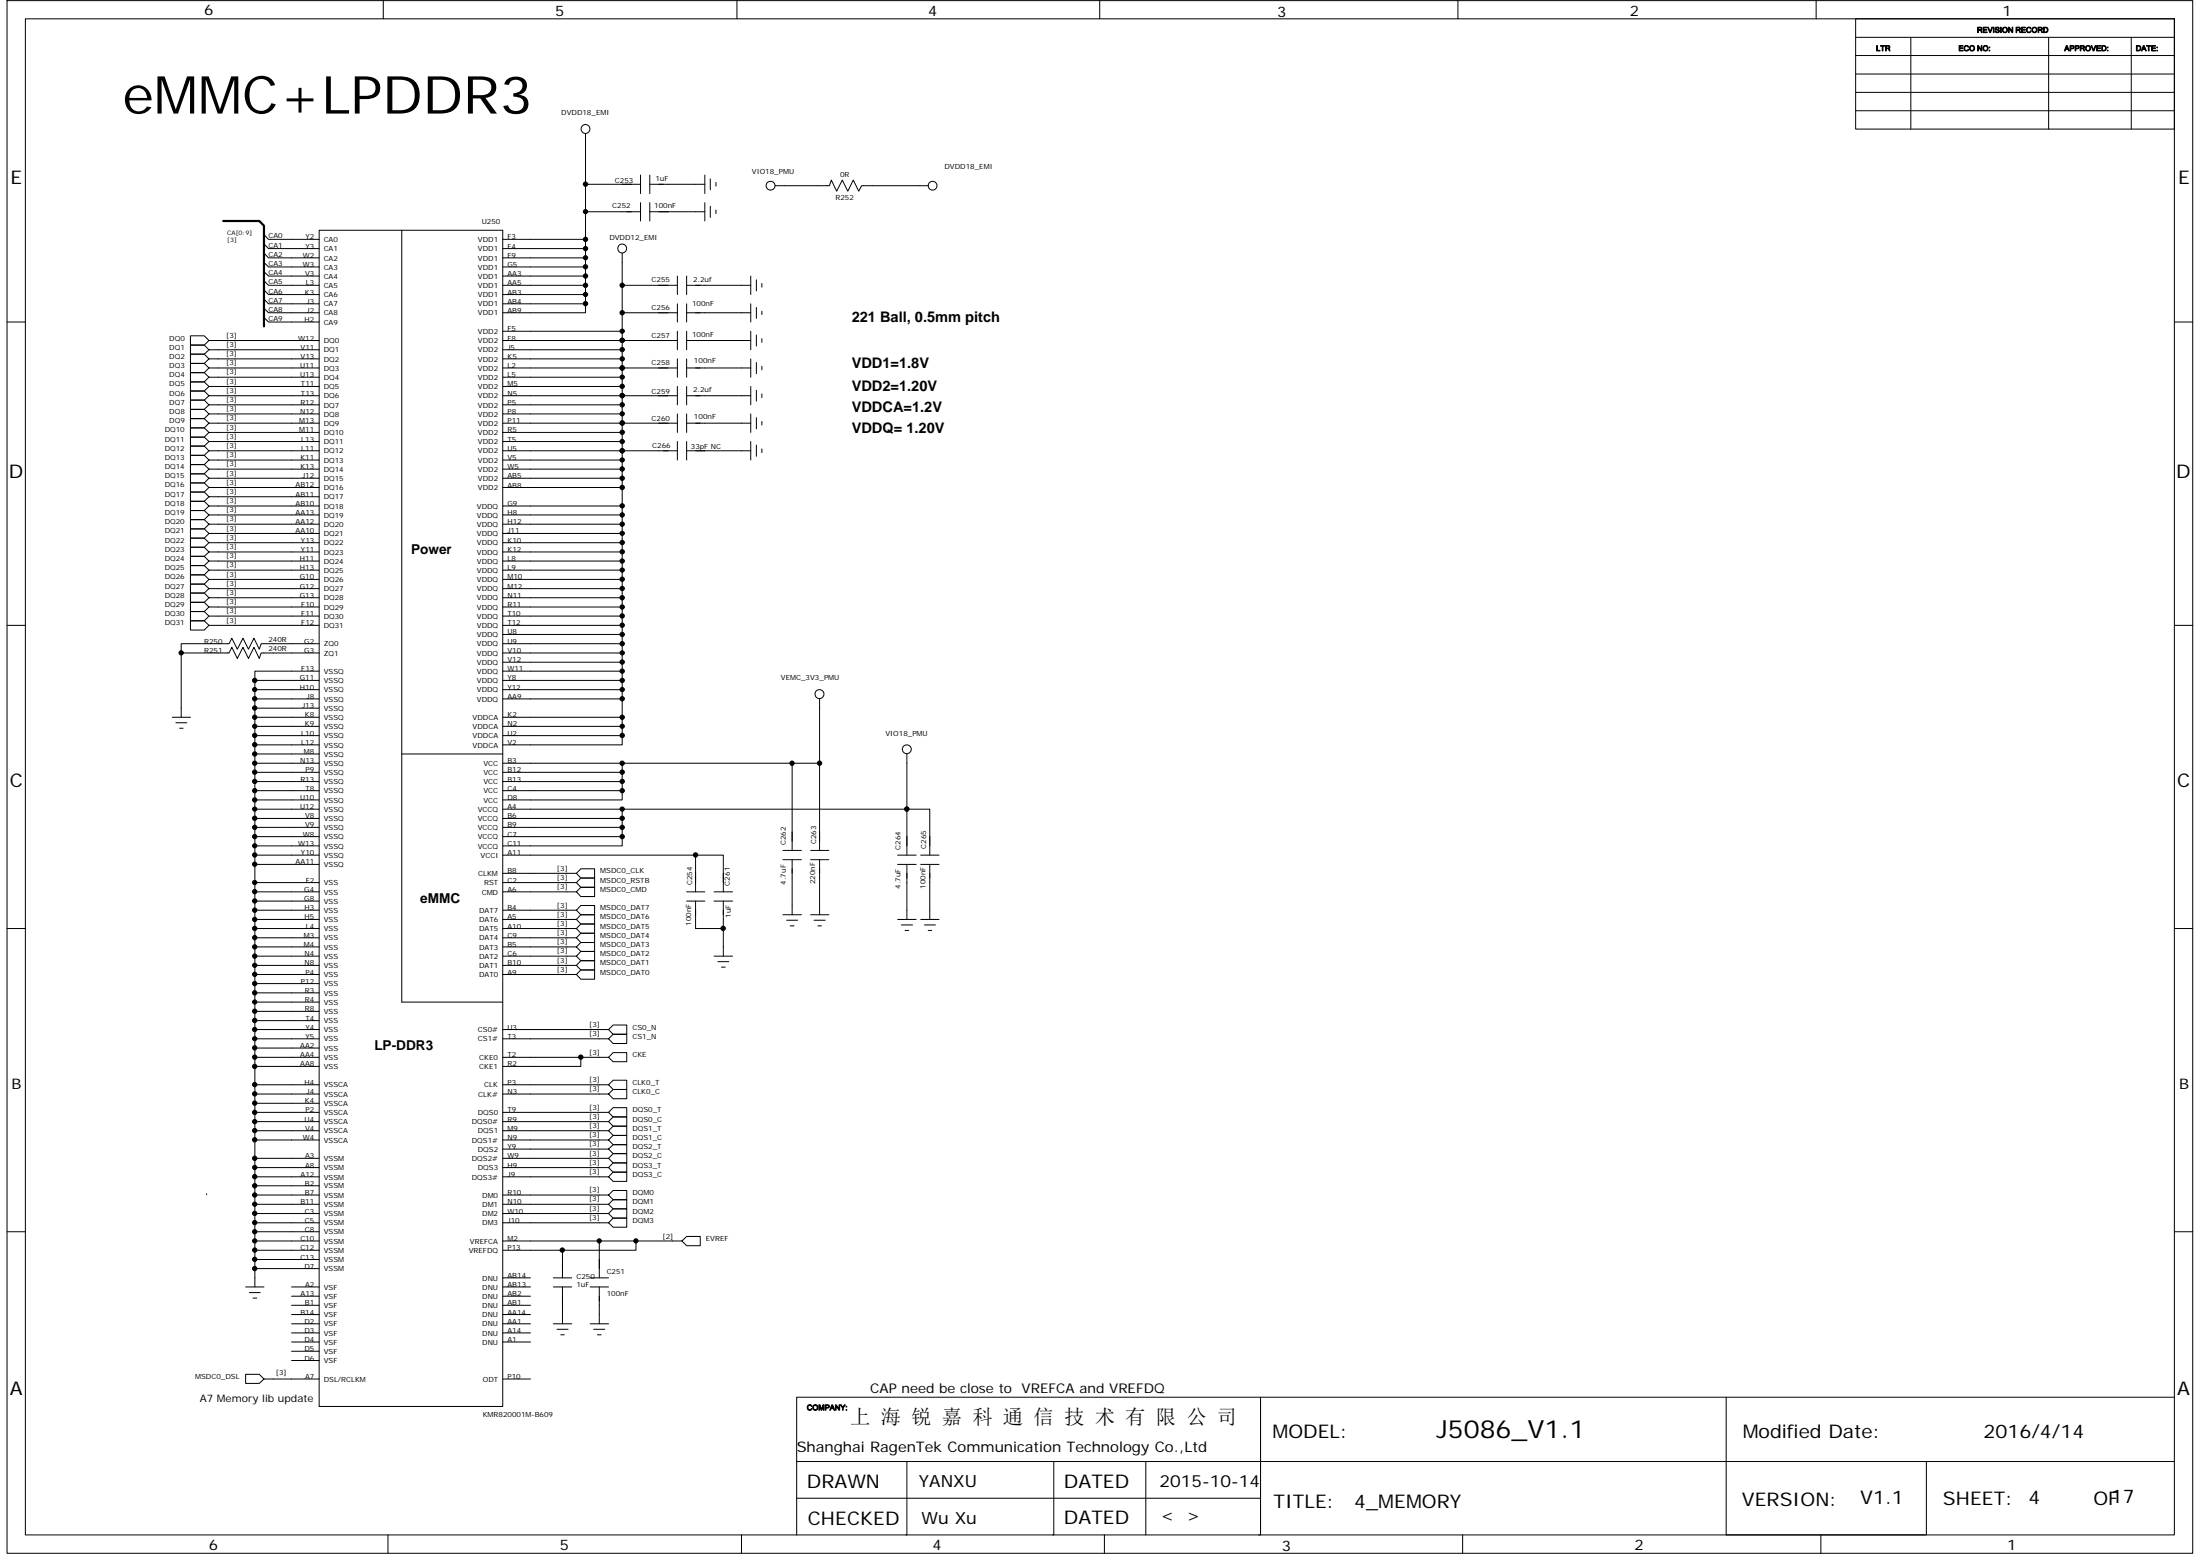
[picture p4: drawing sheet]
<svg xmlns="http://www.w3.org/2000/svg" width="297mm" height="210mm" viewBox="0 0 297 210" stroke-linecap="round" stroke-linejoin="round" font-family="sans-serif">
<g fill="none" stroke="#000" stroke-width=".14">
<path d="M.9 .1h295.2v209.5h-295.2zM3.4 2.5h290.2v204.6h-290.2zM51.7 .1v2.4M79.1 18v15.5M99.5 .1v2.4M148.5 .1v2.4M196.8 .1v2.4M245.2 .1v2.4M250.5 2.5h43.1v14.9h-43.1zM250.5 12.5h43.1M250.5 14.9h43.1M250.5 10h43.1"/>
<path d="M250.5 7.5h43.1M250.5 5h43.1M258 5v12.4M276.6 5v12.4M287.8 5v12.4M35.6 31.7l.7 .6h6.8M35.6 32.9l.7 .6h6.8M35.6 36.7l.7 .6h6.8M35.6 37.9l.7 .6h6.8M35.6 39.1l.7 .7h6.8M35.6 35.4l.7 .6h6.8M35.6 34.2l.7 .6h6.8"/>
<path d="M43.1 31.1h24.8v158.7h-24.8zM54.2 31.1v104.1h13.7M67.9 37.3h11.2M67.9 36h11.2M67.9 34.8h11.2M67.9 33.5h11.2M67.9 32.3h11.2M79.1 33.5v2.5M79.1 36v3.8M79.1 39.8v2.4h-11.2M79.1 38.5h-11.2M79.1 39.8h-11.2"/>
<path d="M84 34.2v8M86.5 24.9h-7.4M86.5 23.6v2.5M86.5 27.3v2.5M86.5 28.6h-7.4M87.7 24.9h7.5M87.7 23.6v2.5M87.7 27.3v2.5M87.7 28.6h7.5M91.5 37.3v2.5M91.5 38.5h-7.5M92.7 37.3v2.5"/>
<path d="M92.7 38.5h8.7M95.2 27.3v2.5M95.2 23.6v2.5M95.9 27.8v1.5M95.9 24.1v1.5M96.7 28.3v.5M96.7 24.6v.5M101.4 37.3v2.5M102.1 37.8v1.4M102.9 38.2v.6M104.7 25.1h7.3l.2-.8 .8 1.5 .7-1.5 .8 1.5 .7-1.5 .7 1.5 .4-.7h9M.9 43.5h2.5"/>
<path d="M28.2 52.2l-.6-.7h-1.9v1.3h1.9l.6-.6h14.9M28.2 53.4l-.6-.6h-1.9v1.2h1.9l.6-.6h14.9M28.2 54.6l-.6-.6h-1.9v1.2h1.9l.6-.6h14.9M28.2 55.9l-.6-.7h-1.9v1.3h1.9l.6-.6h14.9M28.2 57.1l-.6-.6h-1.9v1.2h1.9l.6-.6h14.9M28.2 58.4l-.6-.7h-1.9v1.3h1.9l.6-.6h14.9M28.2 59.6l-.6-.6h-1.9v1.2h1.9l.6-.6h14.9M35.6 41.6l.7 .6h6.8M35.6 40.4l.7 .6h6.8M35.6 42.8l.7 .7h6.8M43.1 46h-14.9l-.6 .6h-1.9v-1.3h1.9l.6 .7M43.1 47.2h-14.9l-.6 .6h-1.9v-1.2h1.9l.6 .6"/>
<path d="M43.1 48.4h-14.9l-.6 .6h-1.9v-1.2h1.9l.6 .6M43.1 49.7h-14.9l-.6 .6h-1.9v-1.3h1.9l.6 .7M43.1 50.9h-14.9l-.6 .6h-1.9v-1.2h1.9l.6 .6M67.9 53.4h23.6M67.9 57.1h23.6M67.9 55.9h16.1M67.9 58.4h16.1M67.9 54.6h16.1M79.1 41h-11.2M84 55.9v7.4M84 53.4v2.5M84 53.4h.1"/>
<path d="M84 50.9v1.3h-16.1M84 49.7h.1M84 42.2v2.5h-16.1M84 59.6h-16.1M84 50.9h-16.1M84 48.4h-16.1M84 47.2h-16.1M84 52.2v1.2M84 44.7v1.3h-16.1M91.5 41v2.5M91.5 44.7v2.5M91.5 48.4v2.5"/>
<path d="M91.5 52.2v2.4M91.5 55.9v2.5M91.5 46h-7.5v4.9M91.5 42.2h-7.5M91.5 59.6v2.5M91.5 49.7h-23.6M92.7 42.2h8.7M92.7 41v2.5M92.7 44.7v2.5M92.7 48.4v2.5M92.7 52.2v2.4M92.7 55.9v2.5"/>
<path d="M92.7 46h8.7M92.7 53.4h8.7M92.7 49.7h8.7M92.7 57.1h8.7M92.7 59.6v2.5M101.4 52.2v2.4M101.4 55.9v2.5M101.4 41v2.5M101.4 48.4v2.5M101.4 59.6v2.5M101.4 44.7v2.5M102.1 52.7v1.4"/>
<path d="M102.1 56.4v1.5M102.1 41.5v1.5M102.1 48.9v1.5M102.1 45.2v1.5M102.9 53.1v.6M102.9 56.9v.5M102.9 42v.5M102.9 49.4v.5M102.9 45.7v.5M293.6 43.5h2.5M28.2 60.8l-.6-.6h-1.9v1.2h1.9l.6-.6h14.9M28.2 62.1l-.6-.7h-1.9v1.3h1.9l.6-.6h14.9"/>
<path d="M28.2 63.3l-.6-.6h-1.9v1.2h1.9l.6-.6h14.9M28.2 64.5l-.6-.6h-1.9v1.3h1.9l.6-.7h14.9M28.2 65.8l-.6-.6h-1.9v1.2h1.9l.6-.6h14.9M28.2 67l-.6-.6h-1.9v1.2h1.9l.6-.6h14.9M28.2 68.3l-.6-.7h-1.9v1.3h1.9l.6-.6h14.9M28.2 69.5l-.6-.6h-1.9v1.2h1.9l.6-.6h14.9M28.2 70.7l-.6-.6h-1.9v1.3h1.9l.6-.7h14.9M28.2 72l-.6-.6h-1.9v1.2h1.9l.6-.6h14.9M28.2 73.2l-.6-.6h-1.9v1.3h1.9l.6-.7h14.9M28.2 74.5l-.6-.6h-1.9v1.2h1.9l.6-.6h14.9M28.2 75.7l-.6-.6h-1.9v1.2h1.9l.6-.6h14.9M28.2 76.9l-.6-.6h-1.9v1.3h1.9l.6-.7h14.9"/>
<path d="M28.2 78.2l-.6-.6h-1.9v1.2h1.9l.6-.6h14.9M28.2 79.4l-.6-.6h-1.9v1.2h1.9l.6-.6h14.9M67.9 63.3h16.1v1.2M67.9 78.2h16.1M67.9 76.9h16.1M67.9 79.4h16.1M67.9 75.7h16.1M67.9 69.5h16.1M67.9 74.5h16.1M67.9 70.7h16.1M67.9 73.2h16.1M67.9 68.3h16.1"/>
<path d="M67.9 72h16.1M84 65.8h-16.1M84 60.8h.1M84 65.8v3.7M84 64.5h-16.1M84 62.1h-16.1M84 64.5v1.3M84 69.5v28.5M91.5 60.8h-23.6M92.7 60.8h8.7M102.1 60.1v1.5M102.9 60.6v.5"/>
<path d="M.9 84.4h2.5M23.3 96.8h2.4M23.7 97.5h1.5M24.3 98.3h.4M28.2 83.1l-.6-.6h-1.9v1.3h1.9l.6-.7h14.9M28.2 84.4l-.6-.6h-1.9v1.2h1.9l.6-.6h14.9M28.2 80.7l-.6-.7h-1.9v1.3h1.9l.6-.6h14.9M28.2 81.9l-.6-.6h-1.9v1.2h1.9l.6-.6h14.9M34.4 95.6v2.4M34.4 93.1h8.7M34.4 91.8v3.8M34.4 98v10"/>
<path d="M43.1 86.9h-7.8l-.3 .7-.7-1.5-.8 1.5-.7-1.5-.8 1.5-.7-1.5-.4 .8h-6.4v1.2M43.1 88.1h-7.8l-.3 .8-.7-1.5-.8 1.5-.7-1.5-.8 1.5-.7-1.5-.4 .7h-6.4v8.7M43.1 90.6h-8.7v1.2h8.7M43.1 94.3h-8.7M43.1 95.6h-8.7M43.1 96.8h-8.7M43.1 98h-8.7M43.1 99.3h-8.7M67.9 84.4h16.1M67.9 86.9h16.1M67.9 81.9h16.1M67.9 90.6h16.1"/>
<path d="M67.9 91.8h16.1M67.9 83.1h16.1M67.9 93.1h16.1M67.9 80.7h16.1M67.9 94.3h16.1M67.9 96.8h16.1M67.9 98h16.1M67.9 99.3h16.1M67.9 85.6h16.1M67.9 88.1h16.1M67.9 89.4h16.1M84 98v2.5h-16.1"/>
<path d="M110.7 94.3v20.5M293.6 84.4h2.5M34.4 109.2v1.2h8.7M34.4 110.4v2.5M34.4 114.2v1.2h8.7M34.4 115.4v1.2h8.7M34.4 116.6v2.5h8.7M34.4 119.1v1.3h8.7M34.4 106.7h8.7M34.4 109.2h8.7M34.4 114.2h8.7M34.4 111.7h8.7"/>
<path d="M43.1 108l-8.7-.1v1.3M43.1 112.9h-8.7v1.3M43.1 101.7h-8.7M43.1 100.5h-8.7M43.1 103h-8.7M43.1 104.2h-8.7M43.1 105.5h-8.7M54.2 101.7h13.7M67.9 103h42.8M67.9 104.2h16.1M67.9 105.5h16.1M67.9 106.7h16.1"/>
<path d="M67.9 110.4h16.1M67.9 112.9h16.1M67.9 111.7h16.1M77.8 117.9l.6-.7h1.9v1.3h-1.9l-.6-.6h-9.9M77.8 119.1l.6-.6h1.9v1.2h-1.9l-.6-.6h-9.9M84 105.5v2.5h-16.1M84 111.7v2.5h-16.1M84 103v2.5M84 109.2v2.5M93.9 115.4h-26M105.7 116h2.5M105.7 114.8h2.5"/>
<path d="M107 103v11.8M107 116v7.4M109.4 116h2.5M109.4 114.8h2.5M110.7 116v7.4M121.2 116.6h2.5M121.2 115.4h2.5M122.4 109.2h.1M122.4 109.2h3.1v6.2M122.4 109.2h-54.5M122.4 101.7v13.7M122.4 116.6v7.5"/>
<path d="M124.3 116.6h2.5M124.3 115.4h2.5M125.5 116.6v7.5M.9 125.3h2.5M34.4 121.6v2.5M34.4 121.6h8.7M34.4 122.8h8.7M34.4 124.1h8.7M34.4 120.4v1.2M34.4 124.1v1.2M34.4 125.3v1.3h8.7M34.4 125.3h8.7"/>
<path d="M34.4 126.6v1.2h8.7M34.4 127.8v1.2h8.7M34.4 129v1.3h8.7M34.4 130.3v1.2h8.7M34.4 131.5v1.2h8.7M34.4 132.7v1.3h8.7M34.4 134v1.2h8.7M34.4 135.2v1.3h8.7M34.4 136.5v1.2h8.7M34.4 137.7v1.2h8.7M34.4 138.9v1.3h8.7M77.8 120.4l.6-.7h1.9v1.3h-1.9l-.6-.6h-9.9"/>
<path d="M77.8 122.8l.6-.6h1.9v1.2h-1.9l-.6-.6h-9.9M77.8 124.1l.6-.7h1.9v1.3h-1.9l-.6-.6h-9.9M77.8 125.3l.6-.6h1.9v1.2h-1.9l-.6-.6h-9.9M77.8 126.6l.6-.7h1.9v1.3h-1.9l-.6-.6h-9.9M77.8 127.8l.6-.6h1.9v1.2h-1.9l-.6-.6h-9.9M77.8 129l.6-.6h1.9v1.2h-1.9l-.6-.6h-9.9M77.8 130.3l.6-.7h1.9v1.3h-1.9l-.6-.6h-9.9M77.8 131.5l.6-.6h1.9v1.2h-1.9l-.6-.6h-9.9M82.2 138.9l.6-.6h1.8v1.3h-1.8l-.6-.7h-14.3M92.7 121.6h2.5M92.7 120.4h2.5M93.9 120.4v-5h3.8v5"/>
<path d="M93.9 121.6v3.7h3.8v-3.7M96.4 129h2.5M96.4 121.6h2.5M96.4 120.4h2.5M96.9 129.8h1.5M97.4 130.5h.5M97.7 125.3v3.7M105.7 123.4h2.5M106.2 124.2h1.5M106.7 124.9h.5M109.4 123.4h2.5M109.9 124.2h1.5"/>
<path d="M110.4 124.9h.5M121.2 124.1h2.5M121.7 124.8h1.5M122.2 125.6h.5M124.3 124.1h2.5M124.8 124.8h1.5M125.3 125.6h.5M293.6 125.3h2.5M34.4 140.2v1.2h8.7M34.4 141.4v1.3h8.7M34.4 142.7v1.2h8.7M34.4 143.9v2.5h8.7"/>
<path d="M34.4 146.4v1.2h8.7M34.4 147.6v1.3h8.7M34.4 148.9v1.2h8.7M34.4 150.1v1.3h8.7M34.4 151.4v1.2h8.7M34.4 152.6v1.2h8.7M34.4 153.8v2.5h8.7M34.4 156.3v1.3h8.7M34.4 157.6v1.2h8.7M34.4 158.8v1.2h8.7M78.4 142.7v1.2h-10.5M82.2 158.8l.6-.6h1.8v1.2h-1.8l-.6-.6h-14.3"/>
<path d="M82.2 157.6l.6-.7h1.8v1.3h-1.8l-.6-.6h-14.3M82.2 156.3l.6-.6h1.8v1.2h-1.8l-.6-.6h-14.3M82.2 155.1l.6-.6h1.8v1.2h-1.8l-.6-.6h-14.3M82.2 153.8l.6-.6h1.8v1.3h-1.8l-.6-.7h-14.3M82.2 152.6l.6-.6h1.8v1.2h-1.8l-.6-.6h-14.3M82.2 151.4l.6-.7h1.8v1.3h-1.8l-.6-.6h-14.3M82.2 150.1l.6-.6h1.8v1.2h-1.8l-.6-.6h-14.3M82.2 147.6l.6-.6h1.8v1.3h-1.8l-.6-.7h-14.3M82.2 146.4l.6-.6h1.8v1.2h-1.8l-.6-.6h-14.3M82.2 142.7l.6-.7h1.8v1.3h-1.8l-.6-.6h-14.3M82.2 140.2l.6-.6h1.8v1.2h-1.8l-.6-.6h-14.3M.9 166.2h2.5"/>
<path d="M27.9 161.1h.1M33.2 173.7h2.4M33.7 174.4h1.4M34.2 175.2h.5M34.4 160v1.3h8.7M34.4 161.3v1.2h8.7M34.4 162.5v1.3h8.7M34.4 163.8v1.2h8.7M34.4 165v1.2h8.7M34.4 166.2v1.3h8.7M34.4 167.5v1.2h8.7M34.4 168.7v1.3h8.7"/>
<path d="M34.4 170v1.2h8.7M34.4 171.2v2.5M39.4 179.9h3.7M39.4 178.6h3.7M39.4 177.4h3.7M39.4 176.1h3.7M39.4 174.9h3.7M39.4 173.7h3.7M67.9 167.5h13M67.9 168.7h8M67.9 179.9h3.7M67.9 178.6h3.7"/>
<path d="M67.9 177.4h3.7M67.9 176.1h3.7M67.9 174.9h3.7M67.9 173.7h3.7M67.9 172.4h3.7M74.7 178.6h2.5M74.7 173.7h2.5M74.7 172.4h2.5M75.2 179.4h1.5M75.9 173.7v4.9M79.7 178.6h2.5M79.7 173.7h2.5"/>
<path d="M79.7 172.4h2.5M80.2 179.4h1.5M80.9 173.7v4.9M82.2 165l.6-.6h1.8v1.2h-1.8l-.6-.6h-14.3M82.2 163.8l.6-.7h1.8v1.3h-1.8l-.6-.6h-14.3M82.2 162.5l.6-.6h1.8v1.2h-1.8l-.6-.6h-14.3M82.2 161.3l.6-.6h1.8v1.2h-1.8l-.6-.6h-14.3M85.9 167.5v1.2h-10v3.7M85.9 167.5h-5v4.9M92.1 167.5l.6-.6h1.8v1.2h-1.8l-.6-.6h-6.2M293.6 166.2h2.5M35.6 186.1l-.6-.6h-1.8v1.2h1.8l.6-.6h7.5"/>
<path d="M39.4 181.1h3.7M39.4 182.4h3.7M39.4 183.6h3.7M67.9 181.1h3.7M67.9 186.1h3.7M75.7 180.1h.5M80.7 180.1h.5M107.6 197.2h186M122.4 197.2v9.9h-.1M142.3 197.2v9.9h-.1M154.7 197.2v9.9M170.2 188.6v18.5h-.3"/>
<path d="M233.1 188.6v18.5h26.9M260.1 197.2v9.9M293.6 188.6h-186v18.5M52.4 207.1v2.5M100.1 207.1v2.5M107.6 202.2h62.6M149.1 207.1v2.5M197.5 207.1v2.5M245.8 207.1v2.5"/>
<circle cx="79" cy="17.4" r=".6"/>
<circle cx="84" cy="33.5" r=".6"/>
<circle cx="104" cy="25.1" r=".6"/>
<circle cx="125.9" cy="25.1" r=".59"/>
<circle cx="110.6" cy="93.7" r=".61"/>
<circle cx="122.4" cy="101.1" r=".6"/>
</g>
<g fill="#000" stroke="#000" stroke-width=".14">
<circle cx="79.1" cy="33.5" r=".3"/>
<circle cx="79.1" cy="24.8" r=".3"/>
<circle cx="79.1" cy="32.3" r=".3"/>
<circle cx="79.1" cy="37.3" r=".3"/>
<circle cx="79.1" cy="38.5" r=".3"/>
<circle cx="79.1" cy="36" r=".3"/>
<circle cx="79.1" cy="28.6" r=".29"/>
<circle cx="79.1" cy="34.8" r=".29"/>
<circle cx="79.1" cy="39.7" r=".29"/>
<circle cx="84" cy="38.5" r=".3"/>
<circle cx="79.1" cy="41" r=".3"/>
<circle cx="84" cy="58.3" r=".3"/>
<circle cx="84" cy="54.6" r=".3"/>
<circle cx="84" cy="47.2" r=".3"/>
<circle cx="84" cy="59.6" r=".3"/>
<circle cx="84" cy="49.7" r=".3"/>
<circle cx="84" cy="52.1" r=".3"/>
<circle cx="84" cy="48.4" r=".3"/>
<circle cx="84" cy="45.9" r=".3"/>
<circle cx="84" cy="57.1" r=".3"/>
<circle cx="84" cy="53.4" r=".3"/>
<circle cx="84" cy="42.2" r=".3"/>
<circle cx="84" cy="50.9" r=".29"/>
<circle cx="84" cy="55.8" r=".29"/>
<circle cx="84" cy="44.7" r=".29"/>
<circle cx="84" cy="68.3" r=".3"/>
<circle cx="84" cy="64.5" r=".3"/>
<circle cx="84" cy="63.3" r=".3"/>
<circle cx="84" cy="65.8" r=".3"/>
<circle cx="84" cy="69.5" r=".3"/>
<circle cx="84" cy="78.2" r=".3"/>
<circle cx="84" cy="60.8" r=".3"/>
<circle cx="84" cy="73.2" r=".3"/>
<circle cx="84" cy="79.4" r=".3"/>
<circle cx="84" cy="70.7" r=".3"/>
<circle cx="84" cy="75.7" r=".3"/>
<circle cx="84" cy="74.5" r=".3"/>
<circle cx="84" cy="72" r=".29"/>
<circle cx="84" cy="76.9" r=".29"/>
<circle cx="84" cy="62.1" r=".29"/>
<circle cx="24.5" cy="88.1" r=".29"/>
<circle cx="34.4" cy="95.5" r=".3"/>
<circle cx="34.4" cy="96.8" r=".3"/>
<circle cx="34.4" cy="91.8" r=".3"/>
<circle cx="34.4" cy="99.2" r=".3"/>
<circle cx="34.4" cy="94.3" r=".3"/>
<circle cx="34.4" cy="98" r=".29"/>
<circle cx="34.4" cy="93.1" r=".29"/>
<circle cx="84" cy="81.9" r=".3"/>
<circle cx="84" cy="80.7" r=".3"/>
<circle cx="84" cy="90.6" r=".3"/>
<circle cx="84" cy="91.8" r=".3"/>
<circle cx="84" cy="94.3" r=".3"/>
<circle cx="84" cy="96.8" r=".3"/>
<circle cx="84" cy="83.1" r=".3"/>
<circle cx="84" cy="85.6" r=".3"/>
<circle cx="84" cy="84.4" r=".3"/>
<circle cx="84" cy="86.9" r=".3"/>
<circle cx="84" cy="99.2" r=".3"/>
<circle cx="84" cy="89.3" r=".3"/>
<circle cx="84" cy="93.1" r=".29"/>
<circle cx="84" cy="88.1" r=".29"/>
<circle cx="84" cy="98" r=".29"/>
<circle cx="34.4" cy="100.5" r=".3"/>
<circle cx="34.4" cy="107.9" r=".3"/>
<circle cx="34.4" cy="106.7" r=".3"/>
<circle cx="34.4" cy="101.7" r=".3"/>
<circle cx="34.4" cy="104.2" r=".3"/>
<circle cx="34.4" cy="110.4" r=".3"/>
<circle cx="34.4" cy="111.7" r=".3"/>
<circle cx="34.4" cy="112.9" r=".3"/>
<circle cx="34.4" cy="115.4" r=".3"/>
<circle cx="34.4" cy="103" r=".3"/>
<circle cx="34.4" cy="116.6" r=".3"/>
<circle cx="34.4" cy="105.4" r=".3"/>
<circle cx="34.4" cy="114.1" r=".29"/>
<circle cx="34.4" cy="119.1" r=".29"/>
<circle cx="34.4" cy="109.2" r=".29"/>
<circle cx="84" cy="103" r=".3"/>
<circle cx="84" cy="104.2" r=".3"/>
<circle cx="84" cy="110.4" r=".3"/>
<circle cx="84" cy="106.7" r=".3"/>
<circle cx="84" cy="105.4" r=".3"/>
<circle cx="84" cy="112.9" r=".3"/>
<circle cx="84" cy="111.7" r=".3"/>
<circle cx="84" cy="109.2" r=".29"/>
<circle cx="93.9" cy="115.4" r=".3"/>
<circle cx="106.9" cy="103" r=".29"/>
<circle cx="110.7" cy="103" r=".3"/>
<circle cx="122.4" cy="109.2" r=".29"/>
<circle cx="34.4" cy="127.8" r=".3"/>
<circle cx="34.4" cy="134" r=".3"/>
<circle cx="34.4" cy="124.1" r=".3"/>
<circle cx="34.4" cy="121.6" r=".3"/>
<circle cx="34.4" cy="131.5" r=".3"/>
<circle cx="34.4" cy="138.9" r=".3"/>
<circle cx="34.4" cy="129" r=".3"/>
<circle cx="34.4" cy="120.3" r=".3"/>
<circle cx="34.4" cy="122.8" r=".3"/>
<circle cx="34.4" cy="126.5" r=".3"/>
<circle cx="34.4" cy="136.5" r=".3"/>
<circle cx="34.4" cy="137.7" r=".3"/>
<circle cx="34.4" cy="125.3" r=".3"/>
<circle cx="34.4" cy="132.7" r=".3"/>
<circle cx="34.4" cy="130.3" r=".29"/>
<circle cx="34.4" cy="135.2" r=".29"/>
<circle cx="97.6" cy="125.3" r=".3"/>
<circle cx="34.4" cy="158.8" r=".3"/>
<circle cx="34.4" cy="146.4" r=".3"/>
<circle cx="34.4" cy="156.3" r=".3"/>
<circle cx="34.4" cy="148.9" r=".3"/>
<circle cx="34.4" cy="152.6" r=".3"/>
<circle cx="34.4" cy="143.9" r=".3"/>
<circle cx="34.4" cy="150.1" r=".3"/>
<circle cx="34.4" cy="153.8" r=".3"/>
<circle cx="34.4" cy="142.7" r=".3"/>
<circle cx="34.4" cy="147.6" r=".3"/>
<circle cx="34.4" cy="141.4" r=".3"/>
<circle cx="34.4" cy="151.4" r=".3"/>
<circle cx="34.4" cy="140.2" r=".29"/>
<circle cx="34.4" cy="157.6" r=".29"/>
<circle cx="78.4" cy="142.7" r=".3"/>
<circle cx="34.4" cy="160" r=".3"/>
<circle cx="34.4" cy="163.7" r=".3"/>
<circle cx="34.4" cy="169.9" r=".3"/>
<circle cx="34.4" cy="166.2" r=".3"/>
<circle cx="34.4" cy="165" r=".3"/>
<circle cx="34.4" cy="168.7" r=".3"/>
<circle cx="34.4" cy="171.2" r=".3"/>
<circle cx="34.4" cy="161.3" r=".3"/>
<circle cx="34.4" cy="162.5" r=".29"/>
<circle cx="34.4" cy="167.5" r=".29"/>
<circle cx="75.9" cy="168.7" r=".3"/>
<circle cx="80.9" cy="167.5" r=".29"/>
<circle cx="85.9" cy="167.5" r=".29"/>
</g>
<path d="M30.1 29.8h4.9l.6 .7v13.5" fill="none" stroke="#000" stroke-width=".3"/>
<text font-size="7.1" x="16.5" y="15.3">eMMC+LPDDR3</text>
<text font-size="3.4" x="193.9" y="194.1">J5086_V1.1</text>
<text font-size="2.8" x="114.8" y="192.2">上 海 锐 嘉 科 通 信 技 术 有 限 公 司</text>
<g font-size="2.5">
<text x="1.4" y="24.9">E</text>
<text x="294.1" y="24.9">E</text>
<text x="1.2" y="64.5">D</text>
<text x="293.8" y="64.5">D</text>
<text x="1.3" y="106.2">C</text>
<text x="294" y="106.2">C</text>
<text x="1.3" y="188.3">A</text>
<text x="294" y="188.3">A</text>
<text x="171.8" y="194">MODEL:</text>
<text x="235.3" y="194">Modified Date:</text>
<text x="267.8" y="194">2016/4/14</text>
<text x="108.9" y="200.9">DRAWN</text>
<text x="143.7" y="200.9">DATED</text>
<text x="171.9" y="203.6">TITLE:</text>
<text x="182.9" y="203.6">4_MEMORY</text>
<text x="235.2" y="203.2">VERSION:</text>
<text x="251.2" y="202.9">V1.1</text>
<text x="262.3" y="203.1">SHEET:</text>
<text x="273.9" y="202.9">4</text>
<text x="282.7" y="203.1">OF17</text>
<text x="109.1" y="205.8">CHECKED</text>
<text x="143.7" y="205.7">DATED</text>
</g>
<g font-size="2.3">
<text x="124.1" y="200.7">YANXU</text>
<text x="156.6" y="200.7">2015-10-14</text>
<text x="124.4" y="205.7">Wu Xu</text>
<text x="156.7" y="205.3">&lt;</text>
<text x="160.2" y="205.3">&gt;</text>
</g>
<g font-size="2">
<text x="27.6" y="2.1">6</text>
<text x="74.9" y="2.2">5</text>
<text x="125.3" y="2.2">4</text>
<text x="172.4" y="2.3">3</text>
<text x="220" y="2.2">2</text>
<text x="270.4" y="2.2">1</text>
<text x="115" y="43.5">221 Ball, 0.5mm pitch</text>
<text x="115" y="49.7">VDD1=1.8V</text>
<text x="115" y="52.8">VDD2=1.20V</text>
<text x="115" y="55.6">VDDCA=1.2V</text>
<text x="115" y="58.5">VDDQ= 1.20V</text>
<text x="1.6" y="146.9">B</text>
<text x="294.2" y="146.9">B</text>
<text x="107.6" y="196">Shanghai RagenTek Communication Technology Co.,Ltd</text>
<text x="28.2" y="209.1">6</text>
<text x="75.6" y="209.2">5</text>
<text x="125.9" y="209.2">4</text>
<text x="173.1" y="209.4">3</text>
<text x="220.7" y="209.2">2</text>
<text x="271" y="209.2">1</text>
</g>
<g font-size="1.8">
<text x="55.5" y="74.7">Power</text>
<text x="56.7" y="121.9">eMMC</text>
<text x="50.5" y="141.7">LP-DDR3</text>
<text x="117.5" y="187.9">CAP need be close to</text>
<text x="137.9" y="187.9">VREFCA and VREFDQ</text>
</g>
<text font-size="1.4" x="27" y="189.2">A7 Memory lib update</text>
<g font-size="1">
<text x="266.9" y="4.4">REVISION RECORD</text>
<text x="253.3" y="6.9">LTR</text>
<text x="264.4" y="6.9">ECO NO:</text>
<text x="278.7" y="6.9">APPROVED:</text>
<text x="288.4" y="6.9">DATE:</text>
<text x="75.8" y="15.6">DVDD18_EMI</text>
<text x="101.5" y="23.5">VIO18_PMU</text>
<text x="113.4" y="23.8">0R</text>
<text x="127.5" y="22.8">DVDD18_EMI</text>
<text x="82.7" y="28">C252</text>
<text x="83" y="24.7">C253</text>
<text x="88.3" y="28.1">100nF</text>
<text x="88.5" y="24.5">1uF</text>
<text x="112.8" y="27.1">R252</text>
<text x="36.3" y="32.2">CA0</text>
<text x="36.3" y="33.4">CA1</text>
<text x="36.3" y="34.7">CA2</text>
<text x="36.3" y="35.9">CA3</text>
<text x="40.9" y="34.8">W2</text>
<text x="41.3" y="33.6">Y3</text>
<text x="41.3" y="32.3">Y2</text>
<text x="43.7" y="35.2">CA2</text>
<text x="43.7" y="33.9">CA1</text>
<text x="43.7" y="32.7">CA0</text>
<text x="64.5" y="35.2">VDD1</text>
<text x="64.5" y="33.9">VDD1</text>
<text x="64.5" y="32.7">VDD1</text>
<text x="65" y="30.2">U250</text>
<text x="68.5" y="34.8">F9</text>
<text x="68.5" y="33.6">F4</text>
<text x="68.5" y="32.3">F3</text>
<text x="82.3" y="32.4">DVDD12_EMI</text>
<text x="36.3" y="37.1">CA4</text>
<text x="36.3" y="38.4">CA5</text>
<text x="36.3" y="39.6">CA6</text>
<text x="36.3" y="40.9">CA7</text>
<text x="40.9" y="36">W3</text>
<text x="41.2" y="39.8">K3</text>
<text x="41.2" y="37.3">V3</text>
<text x="41.3" y="38.5">L3</text>
<text x="41.4" y="41">J3</text>
<text x="43.7" y="40.1">CA6</text>
<text x="43.7" y="41.4">CA7</text>
<text x="43.7" y="38.9">CA5</text>
<text x="43.7" y="37.6">CA4</text>
<text x="43.7" y="36.4">CA3</text>
<text x="64.5" y="36.4">VDD1</text>
<text x="64.5" y="37.6">VDD1</text>
<text x="64.5" y="38.9">VDD1</text>
<text x="64.5" y="40.1">VDD1</text>
<text x="64.5" y="41.4">VDD1</text>
<text x="68.5" y="36">G5</text>
<text x="68.5" y="37.3">AA3</text>
<text x="68.5" y="38.5">AA5</text>
<text x="68.5" y="39.8">AB3</text>
<text x="68.5" y="41">AB4</text>
<text x="88" y="41.9">C256</text>
<text x="88" y="38.1">C255</text>
<text x="93.4" y="41.4">100nF</text>
<text x="93.6" y="38">2.2uf</text>
<text x="22.9" y="46">DQ0</text>
<text x="22.9" y="47.2">DQ1</text>
<text x="30.5" y="45.6">[3]</text>
<text x="30.5" y="46.8">[3]</text>
<text x="36.3" y="42.1">CA8</text>
<text x="36.3" y="43.3">CA9</text>
<text x="40.3" y="46">W12</text>
<text x="40.6" y="47.2">V11</text>
<text x="41.1" y="43.5">H2</text>
<text x="41.4" y="42.2">J2</text>
<text x="43.7" y="43.8">CA9</text>
<text x="43.7" y="42.6">CA8</text>
<text x="43.7" y="47.6">DQ1</text>
<text x="43.7" y="46.3">DQ0</text>
<text x="64.5" y="42.6">VDD1</text>
<text x="64.5" y="45.1">VDD2</text>
<text x="64.5" y="46.3">VDD2</text>
<text x="64.5" y="47.6">VDD2</text>
<text x="68.5" y="42.2">AB9</text>
<text x="68.5" y="44.7">F5</text>
<text x="68.5" y="46">F8</text>
<text x="68.5" y="47.2">J5</text>
<text x="88" y="45.6">C257</text>
<text x="93.4" y="45.4">100nF</text>
<text x="22.9" y="48.4">DQ2</text>
<text x="22.9" y="49.7">DQ3</text>
<text x="22.9" y="50.9">DQ4</text>
<text x="22.9" y="52.2">DQ5</text>
<text x="22.9" y="53.4">DQ6</text>
<text x="30.5" y="48.1">[3]</text>
<text x="30.5" y="49.3">[3]</text>
<text x="30.5" y="50.5">[3]</text>
<text x="30.5" y="51.8">[3]</text>
<text x="30.5" y="53">[3]</text>
<text x="40.5" y="50.9">U13</text>
<text x="40.5" y="49.7">U11</text>
<text x="40.6" y="48.4">V13</text>
<text x="40.6" y="52.2">T11</text>
<text x="40.6" y="53.4">T13</text>
<text x="43.7" y="52.5">DQ5</text>
<text x="43.7" y="53.8">DQ6</text>
<text x="43.7" y="51.3">DQ4</text>
<text x="43.7" y="48.8">DQ2</text>
<text x="43.7" y="50">DQ3</text>
<text x="64.5" y="53.8">VDD2</text>
<text x="64.5" y="52.5">VDD2</text>
<text x="64.5" y="48.8">VDD2</text>
<text x="64.5" y="50">VDD2</text>
<text x="64.5" y="51.3">VDD2</text>
<text x="68.5" y="53.4">N5</text>
<text x="68.5" y="52.2">M5</text>
<text x="68.5" y="48.4">K5</text>
<text x="68.5" y="49.7">L2</text>
<text x="68.5" y="50.9">L5</text>
<text x="88" y="53.1">C259</text>
<text x="88" y="49.3">C258</text>
<text x="93.6" y="52.9">2.2uf</text>
<text x="93.7" y="49">100nF</text>
<text x="22.2" y="58.4">DQ10</text>
<text x="22.2" y="59.6">DQ11</text>
<text x="22.9" y="54.6">DQ7</text>
<text x="22.9" y="55.9">DQ8</text>
<text x="22.9" y="57.1">DQ9</text>
<text x="30.5" y="54.3">[3]</text>
<text x="30.5" y="55.5">[3]</text>
<text x="30.5" y="56.7">[3]</text>
<text x="30.5" y="58">[3]</text>
<text x="30.5" y="59.2">[3]</text>
<text x="40.4" y="57.1">M13</text>
<text x="40.4" y="58.4">M11</text>
<text x="40.5" y="55.9">N12</text>
<text x="40.6" y="54.6">R12</text>
<text x="40.7" y="59.6">L13</text>
<text x="43.7" y="59.9">DQ11</text>
<text x="43.7" y="56.2">DQ8</text>
<text x="43.7" y="57.5">DQ9</text>
<text x="43.7" y="58.7">DQ10</text>
<text x="43.7" y="55">DQ7</text>
<text x="64.5" y="57.5">VDD2</text>
<text x="64.5" y="58.7">VDD2</text>
<text x="64.5" y="56.2">VDD2</text>
<text x="64.5" y="55">VDD2</text>
<text x="64.5" y="59.9">VDD2</text>
<text x="68.5" y="57.1">P11</text>
<text x="68.5" y="58.4">R5</text>
<text x="68.5" y="55.9">P8</text>
<text x="68.5" y="54.6">P5</text>
<text x="68.5" y="59.6">T5</text>
<text x="88" y="56.7">C260</text>
<text x="93.7" y="56.5">100nF</text>
<text x="22.2" y="60.8">DQ12</text>
<text x="22.2" y="62.1">DQ13</text>
<text x="22.2" y="63.3">DQ14</text>
<text x="22.2" y="64.5">DQ15</text>
<text x="22.2" y="65.8">DQ16</text>
<text x="30.5" y="60.5">[3]</text>
<text x="30.5" y="61.7">[3]</text>
<text x="30.5" y="62.9">[3]</text>
<text x="30.5" y="64.2">[3]</text>
<text x="30.5" y="65.4">[3]</text>
<text x="39.9" y="65.8">AB12</text>
<text x="40.6" y="62.1">K11</text>
<text x="40.6" y="63.3">K13</text>
<text x="40.7" y="60.8">L11</text>
<text x="40.8" y="64.5">J12</text>
<text x="43.7" y="64.9">DQ15</text>
<text x="43.7" y="62.4">DQ13</text>
<text x="43.7" y="63.7">DQ14</text>
<text x="43.7" y="61.2">DQ12</text>
<text x="64.5" y="61.2">VDD2</text>
<text x="64.5" y="62.4">VDD2</text>
<text x="64.5" y="63.7">VDD2</text>
<text x="64.5" y="64.9">VDD2</text>
<text x="68.5" y="60.8">U5</text>
<text x="68.5" y="62.1">V5</text>
<text x="68.5" y="63.3">W5</text>
<text x="68.5" y="64.5">AB5</text>
<text x="68.5" y="65.8">AB8</text>
<text x="88.1" y="60.5">C266</text>
<text x="93.3" y="60.6">33pF NC</text>
<text x="22.2" y="67">DQ17</text>
<text x="22.2" y="68.3">DQ18</text>
<text x="22.2" y="69.5">DQ19</text>
<text x="22.2" y="70.7">DQ20</text>
<text x="22.2" y="72">DQ21</text>
<text x="30.5" y="66.7">[3]</text>
<text x="30.5" y="67.9">[3]</text>
<text x="30.5" y="69.2">[3]</text>
<text x="30.5" y="70.4">[3]</text>
<text x="30.5" y="71.6">[3]</text>
<text x="39.9" y="67">AB11</text>
<text x="39.9" y="68.3">AB10</text>
<text x="39.9" y="69.5">AA13</text>
<text x="39.9" y="70.7">AA12</text>
<text x="39.9" y="72">AA10</text>
<text x="43.7" y="69.9">DQ19</text>
<text x="43.7" y="67.4">DQ17</text>
<text x="43.7" y="71.1">DQ20</text>
<text x="43.7" y="66.1">DQ16</text>
<text x="43.7" y="68.6">DQ18</text>
<text x="64.4" y="68.6">VDDQ</text>
<text x="64.4" y="71.1">VDDQ</text>
<text x="64.4" y="69.9">VDDQ</text>
<text x="64.5" y="66.1">VDD2</text>
<text x="68.5" y="72">J11</text>
<text x="68.5" y="68.3">G9</text>
<text x="68.5" y="70.7">H12</text>
<text x="68.5" y="69.5">H8</text>
<text x="22.2" y="73.2">DQ22</text>
<text x="22.2" y="74.5">DQ23</text>
<text x="22.2" y="75.7">DQ24</text>
<text x="22.2" y="76.9">DQ25</text>
<text x="30.5" y="72.9">[3]</text>
<text x="30.5" y="74.1">[3]</text>
<text x="30.5" y="75.4">[3]</text>
<text x="30.5" y="76.6">[3]</text>
<text x="30.5" y="77.8">[3]</text>
<text x="40.5" y="76.9">H13</text>
<text x="40.5" y="75.7">H11</text>
<text x="40.6" y="74.5">Y11</text>
<text x="40.6" y="73.2">Y13</text>
<text x="43.7" y="77.3">DQ25</text>
<text x="43.7" y="76.1">DQ24</text>
<text x="43.7" y="74.8">DQ23</text>
<text x="43.7" y="73.6">DQ22</text>
<text x="43.7" y="72.3">DQ21</text>
<text x="64.4" y="76.1">VDDQ</text>
<text x="64.4" y="77.3">VDDQ</text>
<text x="64.4" y="72.3">VDDQ</text>
<text x="64.4" y="73.6">VDDQ</text>
<text x="64.4" y="74.8">VDDQ</text>
<text x="68.5" y="75.7">L8</text>
<text x="68.5" y="76.9">L9</text>
<text x="68.5" y="73.2">K10</text>
<text x="68.5" y="74.5">K12</text>
<text x="22.2" y="78.2">DQ26</text>
<text x="22.2" y="79.4">DQ27</text>
<text x="22.2" y="80.7">DQ28</text>
<text x="22.2" y="81.9">DQ29</text>
<text x="22.2" y="83.1">DQ30</text>
<text x="30.5" y="79.1">[3]</text>
<text x="30.5" y="80.3">[3]</text>
<text x="30.5" y="81.5">[3]</text>
<text x="30.5" y="82.8">[3]</text>
<text x="40.5" y="78.2">G10</text>
<text x="40.5" y="79.4">G12</text>
<text x="40.5" y="80.7">G13</text>
<text x="40.7" y="81.9">F10</text>
<text x="40.7" y="83.1">F11</text>
<text x="43.7" y="82.3">DQ29</text>
<text x="43.7" y="78.5">DQ26</text>
<text x="43.7" y="83.5">DQ30</text>
<text x="43.7" y="79.8">DQ27</text>
<text x="43.7" y="81">DQ28</text>
<text x="64.4" y="81">VDDQ</text>
<text x="64.4" y="78.6">VDDQ</text>
<text x="64.4" y="82.3">VDDQ</text>
<text x="64.4" y="83.5">VDDQ</text>
<text x="64.4" y="79.8">VDDQ</text>
<text x="68.5" y="80.7">N11</text>
<text x="68.5" y="78.2">M10</text>
<text x="68.5" y="81.9">R11</text>
<text x="68.5" y="83.1">T10</text>
<text x="68.5" y="79.4">M12</text>
<text x="22.2" y="84.4">DQ31</text>
<text x="27.6" y="86.9">R250</text>
<text x="27.6" y="88.1">R251</text>
<text x="30.5" y="84">[3]</text>
<text x="36.2" y="86.6">240R</text>
<text x="36.2" y="87.8">240R</text>
<text x="40.7" y="84.4">F12</text>
<text x="41.1" y="86.9">G2</text>
<text x="41.1" y="88.1">G3</text>
<text x="43.7" y="84.8">DQ31</text>
<text x="43.7" y="87.2">ZQ0</text>
<text x="43.7" y="88.5">ZQ1</text>
<text x="64.4" y="84.8">VDDQ</text>
<text x="64.4" y="86">VDDQ</text>
<text x="64.4" y="87.2">VDDQ</text>
<text x="64.4" y="88.5">VDDQ</text>
<text x="64.4" y="89.7">VDDQ</text>
<text x="68.5" y="84.4">T12</text>
<text x="68.5" y="85.6">U8</text>
<text x="68.5" y="86.9">U9</text>
<text x="68.5" y="88.1">V10</text>
<text x="68.5" y="89.4">V12</text>
<text x="40.5" y="91.8">G11</text>
<text x="40.5" y="93.1">H10</text>
<text x="40.7" y="90.6">F13</text>
<text x="40.8" y="95.6">J13</text>
<text x="41.4" y="94.3">J8</text>
<text x="43.7" y="90.9">VSSQ</text>
<text x="43.7" y="92.2">VSSQ</text>
<text x="43.7" y="93.4">VSSQ</text>
<text x="43.7" y="94.7">VSSQ</text>
<text x="43.7" y="95.9">VSSQ</text>
<text x="64.4" y="90.9">VDDQ</text>
<text x="64.4" y="92.2">VDDQ</text>
<text x="64.4" y="93.4">VDDQ</text>
<text x="64.4" y="94.7">VDDQ</text>
<text x="68.5" y="90.6">W11</text>
<text x="68.5" y="91.8">Y8</text>
<text x="68.5" y="93.1">Y12</text>
<text x="68.5" y="94.3">AA9</text>
<text x="105.4" y="91.8">VEMC_3V3_PMU</text>
<text x="40.7" y="99.3">L10</text>
<text x="40.7" y="100.5">L12</text>
<text x="41" y="101.7">M8</text>
<text x="41.2" y="96.8">K8</text>
<text x="41.2" y="98">K9</text>
<text x="43.7" y="97.2">VSSQ</text>
<text x="43.7" y="98.4">VSSQ</text>
<text x="43.7" y="99.6">VSSQ</text>
<text x="43.7" y="100.9">VSSQ</text>
<text x="63.8" y="98.4">VDDCA</text>
<text x="63.8" y="99.6">VDDCA</text>
<text x="63.8" y="97.2">VDDCA</text>
<text x="63.8" y="100.9">VDDCA</text>
<text x="68.5" y="98">N2</text>
<text x="68.5" y="99.3">U2</text>
<text x="68.5" y="96.8">K2</text>
<text x="68.5" y="100.5">V2</text>
<text x="119.5" y="99.3">VIO18_PMU</text>
<text x="40.5" y="103">N13</text>
<text x="40.5" y="108">U10</text>
<text x="40.6" y="105.5">R13</text>
<text x="41.3" y="104.2">P9</text>
<text x="41.3" y="106.7">T8</text>
<text x="43.7" y="102.1">VSSQ</text>
<text x="43.7" y="103.4">VSSQ</text>
<text x="43.7" y="104.6">VSSQ</text>
<text x="43.7" y="105.8">VSSQ</text>
<text x="43.7" y="107.1">VSSQ</text>
<text x="65.3" y="103.4">VCC</text>
<text x="65.3" y="104.6">VCC</text>
<text x="65.3" y="105.8">VCC</text>
<text x="65.3" y="107.1">VCC</text>
<text x="68.5" y="103">B3</text>
<text x="68.5" y="104.2">B12</text>
<text x="68.5" y="105.5">B13</text>
<text x="68.5" y="106.7">C4</text>
<text x="68.5" y="108">D8</text>
<text x="40.5" y="109.2">U12</text>
<text x="40.9" y="112.9">W8</text>
<text x="41.2" y="110.4">V8</text>
<text x="41.2" y="111.7">V9</text>
<text x="43.7" y="108.3">VSSQ</text>
<text x="43.7" y="109.6">VSSQ</text>
<text x="43.7" y="110.8">VSSQ</text>
<text x="43.7" y="112">VSSQ</text>
<text x="43.7" y="113.3">VSSQ</text>
<text x="64.5" y="109.6">VCCQ</text>
<text x="64.5" y="110.8">VCCQ</text>
<text x="64.5" y="113.3">VCCQ</text>
<text x="64.5" y="112">VCCQ</text>
<text x="65.3" y="108.3">VCC</text>
<text x="68.5" y="109.2">A4</text>
<text x="68.5" y="110.4">B6</text>
<text x="68.5" y="112.9">C7</text>
<text x="68.5" y="111.7">B9</text>
<text x="110.2" y="113.9" transform="rotate(-90 110.2 113.9)">C263</text>
<text x="39.9" y="116.7">AA11</text>
<text x="40.3" y="114.2">W13</text>
<text x="40.6" y="115.4">Y10</text>
<text x="41.3" y="119.1">F2</text>
<text x="43.7" y="114.5">VSSQ</text>
<text x="43.7" y="115.8">VSSQ</text>
<text x="43.7" y="117">VSSQ</text>
<text x="43.7" y="119.5">VSS</text>
<text x="64.5" y="114.5">VCCQ</text>
<text x="64.6" y="118.2">CLKM</text>
<text x="64.9" y="115.8">VCCI</text>
<text x="65.4" y="119.5">RST</text>
<text x="68.5" y="117.9">B8</text>
<text x="68.5" y="119.1">C2</text>
<text x="68.5" y="114.2">C11</text>
<text x="68.5" y="115.4">A11</text>
<text x="75.2" y="117.5">[3]</text>
<text x="75.2" y="118.7">[3]</text>
<text x="75.2" y="120">[3]</text>
<text x="81" y="117.9">MSDC0_CLK</text>
<text x="81" y="119.1">MSDC0_RSTB</text>
<text x="93.4" y="119.5" transform="rotate(-90 93.4 119.5)">C254</text>
<text x="98.5" y="119.5" transform="rotate(-90 98.5 119.5)">C261</text>
<text x="106.1" y="119.4" transform="rotate(-90 106.1 119.4)">4.7uF</text>
<text x="106.1" y="114" transform="rotate(-90 106.1 114)">C262</text>
<text x="110" y="119.4" transform="rotate(-90 110 119.4)">220nF</text>
<text x="121.6" y="120" transform="rotate(-90 121.6 120)">4.7uF</text>
<text x="121.6" y="114.7" transform="rotate(-90 121.6 114.7)">C264</text>
<text x="124.9" y="120" transform="rotate(-90 124.9 120)">100nF</text>
<text x="125" y="114.5" transform="rotate(-90 125 114.5)">C265</text>
<text x="41.1" y="120.4">G4</text>
<text x="41.1" y="121.6">G8</text>
<text x="41.1" y="122.8">H3</text>
<text x="41.1" y="124.1">H5</text>
<text x="41.3" y="125.3">L4</text>
<text x="43.7" y="120.7">VSS</text>
<text x="43.7" y="122">VSS</text>
<text x="43.7" y="123.2">VSS</text>
<text x="43.7" y="124.4">VSS</text>
<text x="43.7" y="125.7">VSS</text>
<text x="64.7" y="123.2">DAT7</text>
<text x="64.7" y="124.4">DAT6</text>
<text x="64.7" y="125.7">DAT5</text>
<text x="65" y="120.7">CMD</text>
<text x="68.5" y="120.4">A6</text>
<text x="68.5" y="122.8">B4</text>
<text x="68.5" y="124.1">A5</text>
<text x="68.5" y="125.3">A10</text>
<text x="75.2" y="122.5">[3]</text>
<text x="75.2" y="123.7">[3]</text>
<text x="75.2" y="124.9">[3]</text>
<text x="81" y="120.4">MSDC0_CMD</text>
<text x="81" y="122.8">MSDC0_DAT7</text>
<text x="81" y="124.1">MSDC0_DAT6</text>
<text x="81" y="125.3">MSDC0_DAT5</text>
<text x="93.3" y="124.9" transform="rotate(-90 93.3 124.9)">100nF</text>
<text x="98.7" y="123.8" transform="rotate(-90 98.7 123.8)">1uF</text>
<text x="41" y="126.6">M3</text>
<text x="41" y="127.8">M4</text>
<text x="41.1" y="129">N4</text>
<text x="41.1" y="130.3">N8</text>
<text x="41.3" y="131.5">P4</text>
<text x="43.7" y="129.4">VSS</text>
<text x="43.7" y="130.6">VSS</text>
<text x="43.7" y="131.9">VSS</text>
<text x="43.7" y="126.9">VSS</text>
<text x="43.7" y="128.1">VSS</text>
<text x="64.7" y="126.9">DAT4</text>
<text x="64.7" y="128.1">DAT3</text>
<text x="64.7" y="129.4">DAT2</text>
<text x="64.7" y="130.6">DAT1</text>
<text x="64.7" y="131.9">DAT0</text>
<text x="68.5" y="126.6">C9</text>
<text x="68.5" y="127.8">B5</text>
<text x="68.5" y="129">C6</text>
<text x="68.5" y="130.3">B10</text>
<text x="68.5" y="131.5">A9</text>
<text x="75.2" y="126.2">[3]</text>
<text x="75.2" y="127.4">[3]</text>
<text x="75.2" y="128.7">[3]</text>
<text x="75.2" y="129.9">[3]</text>
<text x="75.2" y="131.1">[3]</text>
<text x="81" y="126.6">MSDC0_DAT4</text>
<text x="81" y="127.8">MSDC0_DAT3</text>
<text x="81" y="129">MSDC0_DAT2</text>
<text x="81" y="130.3">MSDC0_DAT1</text>
<text x="81" y="131.5">MSDC0_DAT0</text>
<text x="40.6" y="132.7">P12</text>
<text x="41.2" y="134">R3</text>
<text x="41.2" y="135.2">R4</text>
<text x="41.2" y="136.5">R8</text>
<text x="41.3" y="137.7">T4</text>
<text x="43.7" y="133.1">VSS</text>
<text x="43.7" y="134.3">VSS</text>
<text x="43.7" y="135.6">VSS</text>
<text x="43.7" y="136.8">VSS</text>
<text x="40.5" y="141.4">AA2</text>
<text x="40.5" y="142.7">AA4</text>
<text x="40.5" y="143.9">AA8</text>
<text x="41.3" y="138.9">Y4</text>
<text x="41.3" y="140.2">Y5</text>
<text x="43.7" y="138.1">VSS</text>
<text x="43.7" y="139.3">VSS</text>
<text x="43.7" y="140.5">VSS</text>
<text x="43.7" y="141.8">VSS</text>
<text x="43.7" y="143">VSS</text>
<text x="64.5" y="139.3">CS0#</text>
<text x="64.5" y="140.5">CS1#</text>
<text x="64.7" y="143">CKE0</text>
<text x="68.5" y="138.9">U3</text>
<text x="68.5" y="140.2">T3</text>
<text x="68.5" y="142.7">T2</text>
<text x="68.5" y="143.9">R2</text>
<text x="79.5" y="142.3">[3]</text>
<text x="79.5" y="139.8">[3]</text>
<text x="79.5" y="138.6">[3]</text>
<text x="85.4" y="142.7">CKE</text>
<text x="85.4" y="140.2">CS1_N</text>
<text x="85.4" y="138.9">CS0_N</text>
<text x="41.1" y="146.4">H4</text>
<text x="41.2" y="148.9">K4</text>
<text x="41.4" y="147.6">J4</text>
<text x="43.7" y="144.3">VSS</text>
<text x="43.7" y="146.7">VSSCA</text>
<text x="43.7" y="148">VSSCA</text>
<text x="43.7" y="149.2">VSSCA</text>
<text x="64.6" y="148">CLK#</text>
<text x="64.7" y="144.3">CKE1</text>
<text x="65.4" y="146.7">CLK</text>
<text x="68.5" y="146.4">P3</text>
<text x="68.5" y="147.6">N3</text>
<text x="79.5" y="149.8">[3]</text>
<text x="79.5" y="147.3">[3]</text>
<text x="79.5" y="146">[3]</text>
<text x="85.4" y="147.6">CLK0_C</text>
<text x="85.4" y="146.4">CLK0_T</text>
<text x="40.9" y="153.8">W4</text>
<text x="41.1" y="151.4">U4</text>
<text x="41.2" y="152.6">V4</text>
<text x="41.3" y="150.1">P2</text>
<text x="43.7" y="150.5">VSSCA</text>
<text x="43.7" y="151.7">VSSCA</text>
<text x="43.7" y="153">VSSCA</text>
<text x="43.7" y="154.2">VSSCA</text>
<text x="63.7" y="151.7">DQS0#</text>
<text x="63.7" y="154.2">DQS1#</text>
<text x="64.5" y="150.5">DQS0</text>
<text x="64.5" y="153">DQS1</text>
<text x="64.5" y="155.4">DQS2</text>
<text x="68.5" y="150.1">T9</text>
<text x="68.5" y="151.4">R9</text>
<text x="68.5" y="152.6">M9</text>
<text x="68.5" y="153.8">N9</text>
<text x="68.5" y="155.1">Y9</text>
<text x="79.5" y="155.9">[3]</text>
<text x="79.5" y="154.7">[3]</text>
<text x="79.5" y="153.5">[3]</text>
<text x="79.5" y="152.2">[3]</text>
<text x="79.5" y="151">[3]</text>
<text x="85.4" y="155.1">DQS2_T</text>
<text x="85.4" y="153.8">DQS1_C</text>
<text x="85.4" y="152.6">DQS1_T</text>
<text x="85.4" y="151.4">DQS0_C</text>
<text x="85.4" y="150.1">DQS0_T</text>
<text x="40.6" y="158.8">A12</text>
<text x="41.2" y="160">B2</text>
<text x="41.2" y="161.3">B7</text>
<text x="41.2" y="156.3">A3</text>
<text x="41.2" y="157.6">A8</text>
<text x="43.7" y="156.7">VSSM</text>
<text x="43.7" y="157.9">VSSM</text>
<text x="43.7" y="159.2">VSSM</text>
<text x="43.7" y="160.4">VSSM</text>
<text x="43.7" y="161.6">VSSM</text>
<text x="63.7" y="156.7">DQS2#</text>
<text x="63.7" y="159.2">DQS3#</text>
<text x="64.5" y="157.9">DQS3</text>
<text x="65.1" y="161.6">DM0</text>
<text x="68.5" y="156.3">W9</text>
<text x="68.5" y="157.6">H9</text>
<text x="68.5" y="158.8">J9</text>
<text x="68.5" y="161.3">R10</text>
<text x="79.5" y="160.9">[3]</text>
<text x="79.5" y="158.4">[3]</text>
<text x="79.5" y="157.2">[3]</text>
<text x="85.4" y="161.3">DQM0</text>
<text x="85.4" y="158.8">DQS3_C</text>
<text x="85.4" y="157.6">DQS3_T</text>
<text x="85.4" y="156.3">DQS2_C</text>
<text x="40.6" y="162.5">B11</text>
<text x="40.6" y="167.5">C10</text>
<text x="41.2" y="163.8">C3</text>
<text x="41.2" y="165">C5</text>
<text x="41.2" y="166.2">C8</text>
<text x="43.7" y="162.9">VSSM</text>
<text x="43.7" y="164.1">VSSM</text>
<text x="43.7" y="165.4">VSSM</text>
<text x="43.7" y="166.6">VSSM</text>
<text x="43.7" y="167.8">VSSM</text>
<text x="63.5" y="167.8">VREFCA</text>
<text x="65.1" y="162.9">DM1</text>
<text x="65.1" y="164.1">DM2</text>
<text x="65.1" y="165.4">DM3</text>
<text x="68.5" y="162.5">N10</text>
<text x="68.5" y="163.8">W10</text>
<text x="68.5" y="165">J10</text>
<text x="68.5" y="167.5">M2</text>
<text x="79.5" y="164.6">[3]</text>
<text x="79.5" y="163.4">[3]</text>
<text x="79.5" y="162.1">[3]</text>
<text x="85.4" y="165">DQM3</text>
<text x="85.4" y="163.8">DQM2</text>
<text x="85.4" y="162.5">DQM1</text>
<text x="89.4" y="167.2">[2]</text>
<text x="95.3" y="167.5">EVREF</text>
<text x="40.6" y="170">C13</text>
<text x="40.6" y="168.7">C12</text>
<text x="41.1" y="171.2">D7</text>
<text x="41.2" y="173.7">A2</text>
<text x="43.7" y="170.3">VSSM</text>
<text x="43.7" y="171.6">VSSM</text>
<text x="43.7" y="169.1">VSSM</text>
<text x="63.3" y="169.1">VREFDQ</text>
<text x="65.1" y="172.8">DNU</text>
<text x="68.5" y="173.7">AB13</text>
<text x="68.5" y="172.4">AB14</text>
<text x="68.5" y="168.7">P13</text>
<text x="77.8" y="172.6">C250</text>
<text x="77.8" y="173.7">1uF</text>
<text x="81.9" y="171.9">C251</text>
<text x="40.6" y="177.4">B14</text>
<text x="40.6" y="174.9">A13</text>
<text x="41.1" y="178.6">D2</text>
<text x="41.1" y="179.9">D3</text>
<text x="41.2" y="176.1">B1</text>
<text x="43.7" y="176.5">VSF</text>
<text x="43.7" y="177.8">VSF</text>
<text x="43.7" y="179">VSF</text>
<text x="43.7" y="174">VSF</text>
<text x="43.7" y="175.3">VSF</text>
<text x="65.1" y="179">DNU</text>
<text x="65.1" y="177.8">DNU</text>
<text x="65.1" y="176.5">DNU</text>
<text x="65.1" y="175.3">DNU</text>
<text x="65.1" y="174">DNU</text>
<text x="68.5" y="179.9">A14</text>
<text x="68.5" y="178.6">AA1</text>
<text x="68.5" y="177.4">AA14</text>
<text x="68.5" y="176.1">AB1</text>
<text x="68.5" y="174.9">AB2</text>
<text x="81.9" y="174.9">100nF</text>
<text x="37.3" y="185.6">[3]</text>
<text x="41.1" y="181.1">D4</text>
<text x="41.1" y="182.4">D5</text>
<text x="41.1" y="183.6">D6</text>
<text x="43.7" y="180.2">VSF</text>
<text x="43.7" y="181.5">VSF</text>
<text x="43.7" y="182.7">VSF</text>
<text x="43.7" y="184">VSF</text>
<text x="65.1" y="181.5">DNU</text>
<text x="65.1" y="180.2">DNU</text>
<text x="68.5" y="181.1">A1</text>
<text x="26.4" y="186.1">MSDC0_DSL</text>
<text x="41.2" y="186.1">A7</text>
<text x="43.7" y="186.5">DSL/RCLKM</text>
<text x="65.2" y="191.2">KMR820001M-B609</text>
<text x="65.2" y="186.5">ODT</text>
<text x="68.5" y="186.1">P10</text>
<text x="108.9" y="190.3">COMPANY:</text>
</g>
<g font-size=".8">
<text x="30.7" y="32.7">[3]</text>
<text x="30.7" y="31.7">CA[0:9]</text>
</g>
</svg>
